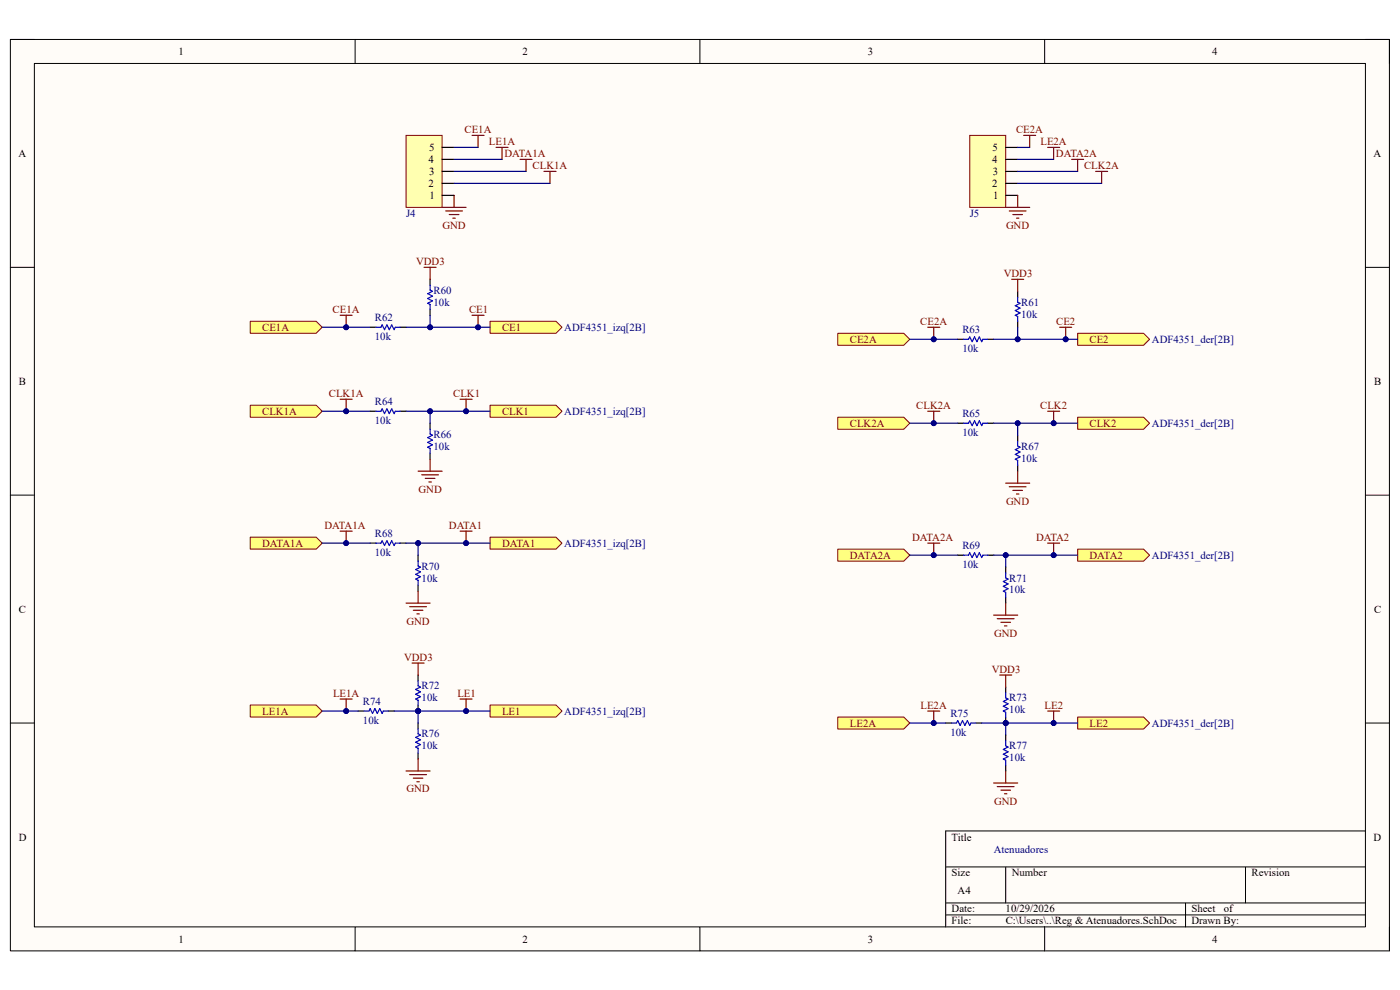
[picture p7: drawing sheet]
<svg xmlns="http://www.w3.org/2000/svg" width="297mm" height="210mm" viewBox="0 0 297 210" stroke-linecap="round" stroke-linejoin="round" font-family="sans-serif">
<path d="M2.2 8.4h292.6v193.3h-292.6z" fill-rule="evenodd" fill="#fffcf8"/>
<path d="M2.2 8.4h292.6v193.3h-292.6z" fill="none" stroke="#000" stroke-width=".21"/>
<path d="M7.3 13.5h282.4v183.1h-282.4z" fill-rule="evenodd" fill="#fffcf8"/>
<g fill="none" stroke="#000" stroke-width=".21">
<path d="M2.2 8.4h5.1M7.3 13.5h282.4v183.1h-282.4zM75.3 8.4v5.1M148.5 8.4v5.1M221.6 8.4v5.1M289.7 8.4h5.1v5.1M2.2 56.7h5.1M289.7 56.7h5.1M2.2 105h5.1M289.7 105.1h5.1M2.2 153.4h5.1M289.7 153.4h5.1"/>
<path d="M289.7 176.3h-89.1v20.3M75.3 196.6v5.1M148.5 196.6v5.1M200.6 183.9h89.1M200.6 191.5h89.1M200.6 194.1h89.1M213.4 183.9v7.6M221.6 196.6v5.1M251.5 191.5v5.1M264.2 183.9v7.6M294.8 196.6v5.1"/>
</g>
<path d="M91.2 59.3v1.2M78.5 69.4h1.3M84.9 69.4h1.3M91.2 65.6v1.3" fill="none" stroke="#000" stroke-width=".25"/>
<path d="M79.8 69.4h1l.3-.5 .5 1 .5-1 .5 1 .5-1 .5 1 .3-.5h1M91.2 60.5v1l.6 .3-1.1 .5 1.1 .5-1.1 .5 1.1 .5-1.1 .5 .5 .3v1" fill="none" stroke="#00f" stroke-width=".25"/>
<path d="M53.1 68.2h14l1.2 1.2-1.2 1.3h-14z" fill-rule="evenodd" fill="#ffff80"/>
<path d="M53.1 68.2h14l1.2 1.2-1.2 1.3h-14z" fill="none" stroke="#800000" stroke-width=".21"/>
<path d="M104 68.2h14l1.2 1.2-1.2 1.3h-14z" fill-rule="evenodd" fill="#ffff80"/>
<path d="M104 68.2h14l1.2 1.2-1.2 1.3h-14z" fill="none" stroke="#800000" stroke-width=".21"/>
<path d="M90 56.7h2.5M91.2 56.7v2.6M72.2 66.9h2.5M73.4 66.9v2.5" fill="none" stroke="#800000" stroke-width=".25"/>
<circle cx="73.4" cy="69.4" r=".51" fill="#000080"/>
<circle cx="73.4" cy="69.4" r=".51" fill="none" stroke="#000080" stroke-width=".21"/>
<path d="M100.1 66.9h2.6M101.4 66.9v2.5" fill="none" stroke="#800000" stroke-width=".25"/>
<circle cx="101.4" cy="69.4" r=".51" fill="#000080"/>
<circle cx="101.4" cy="69.4" r=".51" fill="none" stroke="#000080" stroke-width=".21"/>
<path d="M53.1 86h14l1.2 1.2-1.2 1.3h-14z" fill-rule="evenodd" fill="#ffff80"/>
<path d="M53.1 86h14l1.2 1.2-1.2 1.3h-14z" fill="none" stroke="#800000" stroke-width=".21"/>
<path d="M104 86h14l1.2 1.2-1.2 1.3h-14z" fill-rule="evenodd" fill="#ffff80"/>
<path d="M104 86h14l1.2 1.2-1.2 1.3h-14z" fill="none" stroke="#800000" stroke-width=".21"/>
<path d="M53.1 114h14l1.2 1.2-1.2 1.3h-14z" fill-rule="evenodd" fill="#ffff80"/>
<path d="M53.1 114h14l1.2 1.2-1.2 1.3h-14z" fill="none" stroke="#800000" stroke-width=".21"/>
<path d="M104 114h14l1.2 1.2-1.2 1.3h-14z" fill-rule="evenodd" fill="#ffff80"/>
<path d="M104 114h14l1.2 1.2-1.2 1.3h-14z" fill="none" stroke="#800000" stroke-width=".21"/>
<path d="M53.1 149.6h14l1.2 1.2-1.2 1.3h-14z" fill-rule="evenodd" fill="#ffff80"/>
<path d="M53.1 149.6h14l1.2 1.2-1.2 1.3h-14z" fill="none" stroke="#800000" stroke-width=".21"/>
<path d="M104 149.6h14l1.2 1.2-1.2 1.3h-14z" fill-rule="evenodd" fill="#ffff80"/>
<path d="M104 149.6h14l1.2 1.2-1.2 1.3h-14z" fill="none" stroke="#800000" stroke-width=".21"/>
<path d="M78.5 87.2h1.3M84.9 87.2h1.3M91.2 89.8v1.3M91.2 96.1v1.3M78.5 115.2h1.3M84.9 115.2h1.3M88.7 117.8v1.2M88.7 124.1v1.3" fill="none" stroke="#000" stroke-width=".25"/>
<path d="M79.8 87.2h1l.3-.5 .5 1 .5-1 .5 1 .5-1 .5 1 .3-.5h1M91.2 91.1v1l.6 .2-1.1 .5 1.1 .5-1.1 .6 1.1 .5-1.1 .5 .5 .2v1M79.8 115.2h1l.3-.5 .5 1 .5-1 .5 1 .5-1 .5 1 .3-.5h1M88.7 119v1.1l.5 .2-1 .5 1 .5-1 .5 1 .5-1 .6 .5 .2v1" fill="none" stroke="#00f" stroke-width=".25"/>
<circle cx="88.7" cy="150.8" r=".51" fill="#000080"/>
<circle cx="88.7" cy="150.8" r=".51" fill="none" stroke="#000080" stroke-width=".21"/>
<path d="M88.7 149.6v1.2" fill="none" stroke="#000" stroke-width=".25"/>
<circle cx="88.7" cy="150.8" r=".51" fill="#000080"/>
<circle cx="88.7" cy="150.8" r=".51" fill="none" stroke="#000080" stroke-width=".21"/>
<path d="M76 150.8h1.3M82.3 150.8h1.3M88.7 143.2v1.3M88.7 153.4v1.3M88.7 159.7v1.3" fill="none" stroke="#000" stroke-width=".25"/>
<path d="M77.3 150.8h1l.2-.5 .5 1 .5-1 .6 1 .5-1 .5 1 .2-.5h1M88.7 144.5v1l.5 .2-1 .6 1 .5-1 .5 1 .5-1 .5 .5 .2v1.1M88.7 154.7v1l.5 .2-1 .5 1 .5-1 .6 1 .5-1 .5 .5 .2v1" fill="none" stroke="#00f" stroke-width=".25"/>
<g fill="none" stroke="#800000" stroke-width=".25">
<path d="M88.7 100h5.1M91.2 97.4v2.6M89.5 100.7h3.5M90.2 101.5h2.1M91 102.2h.5M86.2 127.9h5M86.9 128.7h3.6M87.7 129.5h2M88.4 130.2h.6M88.7 125.4v2.5M72.2 148.3h2.5M73.4 148.3v2.5"/>
<path d="M87.4 140.7h2.6M88.7 140.7v2.5M86.2 163.6h5M86.9 164.3h3.6M87.7 165.1h2M88.4 165.8h.6M88.7 161v2.6"/>
</g>
<circle cx="73.4" cy="150.8" r=".51" fill="#000080"/>
<circle cx="73.4" cy="150.8" r=".51" fill="none" stroke="#000080" stroke-width=".21"/>
<path d="M97.6 148.3h2.5M98.9 148.3v2.5" fill="none" stroke="#800000" stroke-width=".25"/>
<circle cx="98.9" cy="150.8" r=".51" fill="#000080"/>
<circle cx="98.9" cy="150.8" r=".51" fill="none" stroke="#000080" stroke-width=".21"/>
<path d="M72.2 112.7h2.5M73.4 112.7v2.5" fill="none" stroke="#800000" stroke-width=".25"/>
<circle cx="73.4" cy="115.2" r=".51" fill="#000080"/>
<circle cx="73.4" cy="115.2" r=".51" fill="none" stroke="#000080" stroke-width=".21"/>
<path d="M97.6 112.7h2.5M98.9 112.7v2.5" fill="none" stroke="#800000" stroke-width=".25"/>
<circle cx="98.9" cy="115.2" r=".51" fill="#000080"/>
<circle cx="98.9" cy="115.2" r=".51" fill="none" stroke="#000080" stroke-width=".21"/>
<path d="M72.2 84.7h2.5M73.4 84.7v2.5" fill="none" stroke="#800000" stroke-width=".25"/>
<circle cx="73.4" cy="87.2" r=".51" fill="#000080"/>
<circle cx="73.4" cy="87.2" r=".51" fill="none" stroke="#000080" stroke-width=".21"/>
<path d="M97.6 84.7h2.5M98.9 84.7v2.5" fill="none" stroke="#800000" stroke-width=".25"/>
<circle cx="98.9" cy="87.2" r=".51" fill="#000080"/>
<circle cx="98.9" cy="87.2" r=".51" fill="none" stroke="#000080" stroke-width=".21"/>
<path d="M203.2 72h1.2M209.5 72h1.3M215.9 61.8v1.3M215.9 68.2v1.2" fill="none" stroke="#000" stroke-width=".25"/>
<path d="M204.4 72h1.1l.2-.5 .5 1 .5-1 .6 1 .5-1 .5 1 .2-.5h1M215.9 63.1v1l.5 .2-1 .6 1 .5-1 .5 1 .5-1 .5 .5 .2v1.1" fill="none" stroke="#00f" stroke-width=".25"/>
<path d="M177.7 70.7h14l1.3 1.3-1.3 1.2h-14z" fill-rule="evenodd" fill="#ffff80"/>
<path d="M177.7 70.7h14l1.3 1.3-1.3 1.2h-14z" fill="none" stroke="#800000" stroke-width=".21"/>
<path d="M228.6 70.7h14l1.3 1.3-1.3 1.2h-14z" fill-rule="evenodd" fill="#ffff80"/>
<path d="M228.6 70.7h14l1.3 1.3-1.3 1.2h-14z" fill="none" stroke="#800000" stroke-width=".21"/>
<path d="M214.6 59.3h2.6M215.9 59.3v2.5M196.8 69.4h2.6M198.1 69.4v2.6" fill="none" stroke="#800000" stroke-width=".25"/>
<circle cx="198.1" cy="72" r=".51" fill="#000080"/>
<circle cx="198.1" cy="72" r=".51" fill="none" stroke="#000080" stroke-width=".21"/>
<path d="M224.8 69.4h2.6M226.1 69.4v2.6" fill="none" stroke="#800000" stroke-width=".25"/>
<circle cx="226.1" cy="72" r=".51" fill="#000080"/>
<circle cx="226.1" cy="72" r=".51" fill="none" stroke="#000080" stroke-width=".21"/>
<path d="M177.7 88.5h14l1.3 1.3-1.3 1.3h-14z" fill-rule="evenodd" fill="#ffff80"/>
<path d="M177.7 88.5h14l1.3 1.3-1.3 1.3h-14z" fill="none" stroke="#800000" stroke-width=".21"/>
<path d="M228.6 88.5h14l1.3 1.3-1.3 1.3h-14z" fill-rule="evenodd" fill="#ffff80"/>
<path d="M228.6 88.5h14l1.3 1.3-1.3 1.3h-14z" fill="none" stroke="#800000" stroke-width=".21"/>
<path d="M177.7 116.5h14l1.3 1.3-1.3 1.2h-14z" fill-rule="evenodd" fill="#ffff80"/>
<path d="M177.7 116.5h14l1.3 1.3-1.3 1.2h-14z" fill="none" stroke="#800000" stroke-width=".21"/>
<path d="M228.6 116.5h14l1.3 1.3-1.3 1.2h-14z" fill-rule="evenodd" fill="#ffff80"/>
<path d="M228.6 116.5h14l1.3 1.3-1.3 1.2h-14z" fill="none" stroke="#800000" stroke-width=".21"/>
<path d="M177.7 152.1h14l1.3 1.3-1.3 1.3h-14z" fill-rule="evenodd" fill="#ffff80"/>
<path d="M177.7 152.1h14l1.3 1.3-1.3 1.3h-14z" fill="none" stroke="#800000" stroke-width=".21"/>
<path d="M228.6 152.1h14l1.3 1.3-1.3 1.3h-14z" fill-rule="evenodd" fill="#ffff80"/>
<path d="M228.6 152.1h14l1.3 1.3-1.3 1.3h-14z" fill="none" stroke="#800000" stroke-width=".21"/>
<path d="M203.2 89.8h1.2M209.5 89.8h1.3M215.9 92.3v1.3M215.9 98.7v1.3M203.2 117.8h1.2M209.5 117.8h1.3M213.4 120.3v1.3M213.4 126.7v1.2" fill="none" stroke="#000" stroke-width=".25"/>
<path d="M204.4 89.8h1.1l.2-.5 .5 1 .5-1 .6 1 .5-1 .5 1 .2-.5h1M215.9 93.6v1l.5 .3-1 .5 1 .5-1 .5 1 .5-1 .5 .5 .3v1M204.4 117.8h1.1l.2-.5 .5 1 .5-1 .6 1 .5-1 .5 1 .2-.5h1M213.4 121.6v1l.5 .3-1 .5 1 .5-1 .5 1 .5-1 .5 .5 .3v1" fill="none" stroke="#00f" stroke-width=".25"/>
<circle cx="213.4" cy="153.4" r=".51" fill="#000080"/>
<circle cx="213.4" cy="153.4" r=".51" fill="none" stroke="#000080" stroke-width=".21"/>
<path d="M213.4 152.1v1.3" fill="none" stroke="#000" stroke-width=".25"/>
<circle cx="213.4" cy="153.4" r=".51" fill="#000080"/>
<circle cx="213.4" cy="153.4" r=".51" fill="none" stroke="#000080" stroke-width=".21"/>
<path d="M200.6 153.4h1.3M207 153.4h1.3M213.4 145.8v1.2M213.4 155.9v1.3M213.4 162.3v1.3" fill="none" stroke="#000" stroke-width=".25"/>
<path d="M201.9 153.4h1l.3-.5 .5 1 .5-1 .5 1 .5-1 .5 1 .3-.5h1M213.4 147v1l.5 .3-1 .5 1 .5-1 .5 1 .5-1 .5 .5 .3v1M213.4 157.2v1l.5 .3-1 .5 1 .5-1 .5 1 .5-1 .5 .5 .3v1" fill="none" stroke="#00f" stroke-width=".25"/>
<g fill="none" stroke="#800000" stroke-width=".25">
<path d="M215.9 100v2.5M213.4 102.5h5.1M214.1 103.3h3.6M214.9 104h2M215.6 104.8h.6M210.8 130.5h5.1M211.6 131.3h3.5M212.3 132h2.1M213.1 132.8h.5M213.4 127.9v2.6M196.8 150.8h2.6M198.1 150.8v2.6"/>
<path d="M212.1 143.2h2.5M213.4 143.2v2.6M210.8 166.1h5.1M211.6 166.9h3.5M212.3 167.6h2.1M213.1 168.4h.5M213.4 163.6v2.5"/>
</g>
<circle cx="198.1" cy="153.4" r=".51" fill="#000080"/>
<circle cx="198.1" cy="153.4" r=".51" fill="none" stroke="#000080" stroke-width=".21"/>
<path d="M222.3 150.8h2.5M223.5 150.8v2.6" fill="none" stroke="#800000" stroke-width=".25"/>
<circle cx="223.5" cy="153.4" r=".51" fill="#000080"/>
<circle cx="223.5" cy="153.4" r=".51" fill="none" stroke="#000080" stroke-width=".21"/>
<path d="M196.8 115.2h2.6M198.1 115.2v2.6" fill="none" stroke="#800000" stroke-width=".25"/>
<circle cx="198.1" cy="117.8" r=".51" fill="#000080"/>
<circle cx="198.1" cy="117.8" r=".51" fill="none" stroke="#000080" stroke-width=".21"/>
<path d="M222.3 115.2h2.5M223.5 115.2v2.6" fill="none" stroke="#800000" stroke-width=".25"/>
<circle cx="223.5" cy="117.8" r=".51" fill="#000080"/>
<circle cx="223.5" cy="117.8" r=".51" fill="none" stroke="#000080" stroke-width=".21"/>
<path d="M196.8 87.2h2.6M198.1 87.2v2.6" fill="none" stroke="#800000" stroke-width=".25"/>
<circle cx="198.1" cy="89.8" r=".51" fill="#000080"/>
<circle cx="198.1" cy="89.8" r=".51" fill="none" stroke="#000080" stroke-width=".21"/>
<path d="M222.3 87.2h2.5M223.5 87.2v2.6" fill="none" stroke="#800000" stroke-width=".25"/>
<circle cx="223.5" cy="89.8" r=".51" fill="#000080"/>
<circle cx="223.5" cy="89.8" r=".51" fill="none" stroke="#000080" stroke-width=".21"/>
<g fill="none" stroke="#800000" stroke-width=".25">
<path d="M100.1 28.7h2.6M101.4 28.7v2.6M105.2 31.3h2.6M106.5 31.3v2.5M110.3 33.8h2.6M111.6 33.8v2.6M115.4 36.4h2.6M116.7 36.4v2.5M93.8 44h5.1M94.6 44.8h3.5M95.3 45.5h2.1M96.1 46.3h.5"/>
<path d="M96.3 41.4v2.6"/>
</g>
<path d="M205.7 28.7h7.7v15.3h-7.7z" fill-rule="evenodd" fill="#ffffb0"/>
<path d="M205.7 28.7h7.7v15.3h-7.7z" fill="none" stroke="#800000" stroke-width=".21"/>
<path d="M213.4 38.9h2.5M213.4 36.4h2.5M213.4 33.8h2.5M213.4 31.3h2.5M213.4 41.4h2.5" fill="none" stroke="#000" stroke-width=".25"/>
<g fill="none" stroke="#800000" stroke-width=".25">
<path d="M217.2 28.7h2.5M218.5 28.7v2.6M222.3 31.3h2.5M223.5 31.3v2.5M227.4 33.8h2.5M228.6 33.8v2.6M232.4 36.4h2.6M233.7 36.4v2.5M213.4 44h5.1M214.1 44.8h3.6M214.9 45.5h2M215.6 46.3h.6"/>
<path d="M215.9 41.4v2.6"/>
</g>
<path d="M86.2 28.7h7.6v15.3h-7.6z" fill-rule="evenodd" fill="#ffffb0"/>
<path d="M86.2 28.7h7.6v15.3h-7.6z" fill="none" stroke="#800000" stroke-width=".21"/>
<path d="M93.8 38.9h2.5M93.8 36.4h2.5M93.8 33.8h2.5M93.8 31.3h2.5M93.8 41.4h2.5" fill="none" stroke="#000" stroke-width=".25"/>
<path d="M68.3 69.4h10.2" fill="none" stroke="#000080" stroke-width=".25"/>
<circle cx="73.4" cy="69.4" r=".51" fill="#000080"/>
<circle cx="73.4" cy="69.4" r=".51" fill="none" stroke="#000080" stroke-width=".21"/>
<path d="M91.2 66.9v2.5h-5" fill="none" stroke="#000080" stroke-width=".25"/>
<circle cx="91.2" cy="69.4" r=".51" fill="#000080"/>
<circle cx="91.2" cy="69.4" r=".51" fill="none" stroke="#000080" stroke-width=".21"/>
<path d="M91.2 69.4h12.8" fill="none" stroke="#000080" stroke-width=".25"/>
<circle cx="91.2" cy="69.4" r=".51" fill="#000080"/>
<circle cx="91.2" cy="69.4" r=".51" fill="none" stroke="#000080" stroke-width=".21"/>
<circle cx="101.4" cy="69.4" r=".51" fill="#000080"/>
<circle cx="101.4" cy="69.4" r=".51" fill="none" stroke="#000080" stroke-width=".21"/>
<path d="M68.3 87.2h10.2" fill="none" stroke="#000080" stroke-width=".25"/>
<circle cx="73.4" cy="87.2" r=".51" fill="#000080"/>
<circle cx="73.4" cy="87.2" r=".51" fill="none" stroke="#000080" stroke-width=".21"/>
<path d="M86.2 87.2h17.8" fill="none" stroke="#000080" stroke-width=".25"/>
<circle cx="91.2" cy="87.2" r=".51" fill="#000080"/>
<circle cx="91.2" cy="87.2" r=".51" fill="none" stroke="#000080" stroke-width=".21"/>
<circle cx="98.9" cy="87.2" r=".51" fill="#000080"/>
<circle cx="98.9" cy="87.2" r=".51" fill="none" stroke="#000080" stroke-width=".21"/>
<path d="M91.2 87.2v2.6" fill="none" stroke="#000080" stroke-width=".25"/>
<circle cx="91.2" cy="87.2" r=".51" fill="#000080"/>
<circle cx="91.2" cy="87.2" r=".51" fill="none" stroke="#000080" stroke-width=".21"/>
<path d="M68.3 115.2h10.2" fill="none" stroke="#000080" stroke-width=".25"/>
<circle cx="73.4" cy="115.2" r=".51" fill="#000080"/>
<circle cx="73.4" cy="115.2" r=".51" fill="none" stroke="#000080" stroke-width=".21"/>
<path d="M86.2 115.2h17.8" fill="none" stroke="#000080" stroke-width=".25"/>
<circle cx="88.7" cy="115.2" r=".51" fill="#000080"/>
<circle cx="88.7" cy="115.2" r=".51" fill="none" stroke="#000080" stroke-width=".21"/>
<circle cx="98.9" cy="115.2" r=".51" fill="#000080"/>
<circle cx="98.9" cy="115.2" r=".51" fill="none" stroke="#000080" stroke-width=".21"/>
<path d="M88.7 115.2v2.6" fill="none" stroke="#000080" stroke-width=".25"/>
<circle cx="88.7" cy="115.2" r=".51" fill="#000080"/>
<circle cx="88.7" cy="115.2" r=".51" fill="none" stroke="#000080" stroke-width=".21"/>
<path d="M68.3 150.8h7.7" fill="none" stroke="#000080" stroke-width=".25"/>
<circle cx="73.4" cy="150.8" r=".51" fill="#000080"/>
<circle cx="73.4" cy="150.8" r=".51" fill="none" stroke="#000080" stroke-width=".21"/>
<path d="M83.6 150.8h20.4" fill="none" stroke="#000080" stroke-width=".25"/>
<circle cx="88.7" cy="150.8" r=".51" fill="#000080"/>
<circle cx="88.7" cy="150.8" r=".51" fill="none" stroke="#000080" stroke-width=".21"/>
<circle cx="98.9" cy="150.8" r=".51" fill="#000080"/>
<circle cx="98.9" cy="150.8" r=".51" fill="none" stroke="#000080" stroke-width=".21"/>
<path d="M88.7 150.8v2.6" fill="none" stroke="#000080" stroke-width=".25"/>
<circle cx="88.7" cy="150.8" r=".51" fill="#000080"/>
<circle cx="88.7" cy="150.8" r=".51" fill="none" stroke="#000080" stroke-width=".21"/>
<path d="M193 72h10.2" fill="none" stroke="#000080" stroke-width=".25"/>
<circle cx="198.1" cy="72" r=".51" fill="#000080"/>
<circle cx="198.1" cy="72" r=".51" fill="none" stroke="#000080" stroke-width=".21"/>
<path d="M215.9 69.4v2.6h-5.1" fill="none" stroke="#000080" stroke-width=".25"/>
<circle cx="215.9" cy="72" r=".51" fill="#000080"/>
<circle cx="215.9" cy="72" r=".51" fill="none" stroke="#000080" stroke-width=".21"/>
<path d="M215.9 72h12.7" fill="none" stroke="#000080" stroke-width=".25"/>
<circle cx="215.9" cy="72" r=".51" fill="#000080"/>
<circle cx="215.9" cy="72" r=".51" fill="none" stroke="#000080" stroke-width=".21"/>
<circle cx="226.1" cy="72" r=".51" fill="#000080"/>
<circle cx="226.1" cy="72" r=".51" fill="none" stroke="#000080" stroke-width=".21"/>
<path d="M193 89.8h10.2" fill="none" stroke="#000080" stroke-width=".25"/>
<circle cx="198.1" cy="89.8" r=".51" fill="#000080"/>
<circle cx="198.1" cy="89.8" r=".51" fill="none" stroke="#000080" stroke-width=".21"/>
<path d="M210.8 89.8h17.8" fill="none" stroke="#000080" stroke-width=".25"/>
<circle cx="215.9" cy="89.8" r=".51" fill="#000080"/>
<circle cx="215.9" cy="89.8" r=".51" fill="none" stroke="#000080" stroke-width=".21"/>
<circle cx="223.5" cy="89.8" r=".51" fill="#000080"/>
<circle cx="223.5" cy="89.8" r=".51" fill="none" stroke="#000080" stroke-width=".21"/>
<path d="M215.9 89.8v2.5" fill="none" stroke="#000080" stroke-width=".25"/>
<circle cx="215.9" cy="89.8" r=".51" fill="#000080"/>
<circle cx="215.9" cy="89.8" r=".51" fill="none" stroke="#000080" stroke-width=".21"/>
<path d="M193 117.8h10.2" fill="none" stroke="#000080" stroke-width=".25"/>
<circle cx="198.1" cy="117.8" r=".51" fill="#000080"/>
<circle cx="198.1" cy="117.8" r=".51" fill="none" stroke="#000080" stroke-width=".21"/>
<path d="M210.8 117.8h17.8" fill="none" stroke="#000080" stroke-width=".25"/>
<circle cx="213.4" cy="117.8" r=".51" fill="#000080"/>
<circle cx="213.4" cy="117.8" r=".51" fill="none" stroke="#000080" stroke-width=".21"/>
<circle cx="223.5" cy="117.8" r=".51" fill="#000080"/>
<circle cx="223.5" cy="117.8" r=".51" fill="none" stroke="#000080" stroke-width=".21"/>
<path d="M213.4 117.8v2.5" fill="none" stroke="#000080" stroke-width=".25"/>
<circle cx="213.4" cy="117.8" r=".51" fill="#000080"/>
<circle cx="213.4" cy="117.8" r=".51" fill="none" stroke="#000080" stroke-width=".21"/>
<path d="M193 153.4h7.6" fill="none" stroke="#000080" stroke-width=".25"/>
<circle cx="198.1" cy="153.4" r=".51" fill="#000080"/>
<circle cx="198.1" cy="153.4" r=".51" fill="none" stroke="#000080" stroke-width=".21"/>
<path d="M208.3 153.4h20.3" fill="none" stroke="#000080" stroke-width=".25"/>
<circle cx="213.4" cy="153.4" r=".51" fill="#000080"/>
<circle cx="213.4" cy="153.4" r=".51" fill="none" stroke="#000080" stroke-width=".21"/>
<circle cx="223.5" cy="153.4" r=".51" fill="#000080"/>
<circle cx="223.5" cy="153.4" r=".51" fill="none" stroke="#000080" stroke-width=".21"/>
<path d="M213.4 153.4v2.5" fill="none" stroke="#000080" stroke-width=".25"/>
<circle cx="213.4" cy="153.4" r=".51" fill="#000080"/>
<circle cx="213.4" cy="153.4" r=".51" fill="none" stroke="#000080" stroke-width=".21"/>
<path d="M96.3 31.3h5.1M96.3 33.8h10.2M96.3 36.4h15.3M96.3 38.9h20.4M215.9 31.3h2.6M215.9 33.8h7.6M215.9 36.4h12.7M215.9 38.9h17.8" fill="none" stroke="#000080" stroke-width=".25"/>
<g font-size="2.3">
<text x="37.9" y="11.7">1</text>
<text x="110.9" y="11.7">2</text>
<text x="184.1" y="11.7">3</text>
<text x="257.1" y="11.7">4</text>
<text x="3.9" y="33.3">A</text>
<text x="90.9" y="34.6">4</text>
<text x="91" y="32">5</text>
<text x="210.5" y="34.6">4</text>
<text x="210.6" y="32">5</text>
<text x="291.4" y="33.3">A</text>
<text x="90.9" y="39.7">2</text>
<text x="91.1" y="37.1">3</text>
<text x="210.5" y="39.7">2</text>
<text x="210.6" y="37.1">3</text>
<text x="91.1" y="42.2">1</text>
<text x="210.7" y="42.2">1</text>
<text x="4" y="81.6">B</text>
<text x="291.5" y="81.6">B</text>
<text x="4" y="130">C</text>
<text x="291.5" y="130">C</text>
<text x="4" y="178.3">D</text>
<text x="201.9" y="178.3">Title</text>
<text x="291.4" y="178.3">D</text>
<text x="201.9" y="185.9">Size</text>
<text x="214.6" y="185.9">Number</text>
<text x="265.5" y="185.9">Revision</text>
<text x="203.2" y="189.7">A4</text>
<text x="201.9" y="193.5">Date:</text>
<text x="201.9" y="196.1">File:</text>
<text x="213.3" y="193.5">10/29/2026</text>
<text x="213.4" y="196.1">C:\Users\..\Reg &amp; Atenuadores.SchDoc</text>
<text x="252.8" y="193.5">Sheet</text>
<text x="252.8" y="196.1">Drawn By:</text>
<text x="259.6" y="193.5">of</text>
<text x="37.9" y="199.9">1</text>
<text x="110.9" y="199.9">2</text>
<text x="184.1" y="199.9">3</text>
<text x="257.1" y="199.9">4</text>
</g>
<g font-size="2.3" fill="#800000">
<text x="98.6" y="28.2">CE1A</text>
<text x="215.6" y="28.2">CE2A</text>
<text x="103.7" y="30.7">LE1A</text>
<text x="107" y="33.3">DATA1A</text>
<text x="113" y="35.9">CLK1A</text>
<text x="220.7" y="30.7">LE2A</text>
<text x="224" y="33.3">DATA2A</text>
<text x="230" y="35.9">CLK2A</text>
<text x="93.9" y="48.6">GND</text>
<text x="213.4" y="48.6">GND</text>
<text x="88.3" y="56.2">VDD3</text>
<text x="212.9" y="58.7">VDD3</text>
<text x="55.6" y="70.2">CE1A</text>
<text x="70.6" y="66.4">CE1A</text>
<text x="99.5" y="66.4">CE1</text>
<text x="106.5" y="70.2">CE1</text>
<text x="195.2" y="68.9">CE2A</text>
<text x="224.1" y="68.9">CE2</text>
<text x="180.3" y="72.7">CE2A</text>
<text x="231.1" y="72.7">CE2</text>
<text x="55.6" y="88">CLK1A</text>
<text x="69.8" y="84.2">CLK1A</text>
<text x="96.1" y="84.2">CLK1</text>
<text x="106.5" y="88">CLK1</text>
<text x="194.4" y="86.7">CLK2A</text>
<text x="220.7" y="86.7">CLK2</text>
<text x="180.3" y="90.6">CLK2A</text>
<text x="231.1" y="90.6">CLK2</text>
<text x="88.8" y="104.5">GND</text>
<text x="213.4" y="107.1">GND</text>
<text x="68.8" y="112.1">DATA1A</text>
<text x="95.2" y="112.1">DATA1</text>
<text x="55.6" y="116">DATA1A</text>
<text x="106.5" y="116">DATA1</text>
<text x="180.3" y="118.5">DATA2A</text>
<text x="193.5" y="114.7">DATA2A</text>
<text x="219.8" y="114.7">DATA2</text>
<text x="231.1" y="118.5">DATA2</text>
<text x="86.2" y="132.5">GND</text>
<text x="210.9" y="135">GND</text>
<text x="85.7" y="140.1">VDD3</text>
<text x="210.4" y="142.7">VDD3</text>
<text x="70.7" y="147.8">LE1A</text>
<text x="97" y="147.8">LE1</text>
<text x="55.6" y="151.6">LE1A</text>
<text x="106.5" y="151.6">LE1</text>
<text x="180.3" y="154.1">LE2A</text>
<text x="195.3" y="150.3">LE2A</text>
<text x="221.6" y="150.3">LE2</text>
<text x="231.1" y="154.1">LE2</text>
<text x="86.2" y="168.1">GND</text>
<text x="210.9" y="170.7">GND</text>
</g>
<g font-size="2.3" fill="#000080">
<text x="86.1" y="46">J4</text>
<text x="205.7" y="46">J5</text>
<text x="92" y="62.3">R60</text>
<text x="92" y="64.9">10k</text>
<text x="216.7" y="64.9">R61</text>
<text x="79.5" y="68.2">R62</text>
<text x="119.7" y="70.2">ADF4351_izq[2B]</text>
<text x="204.2" y="70.7">R63</text>
<text x="216.7" y="67.4">10k</text>
<text x="79.5" y="72.2">10k</text>
<text x="204.2" y="74.8">10k</text>
<text x="244.4" y="72.7">ADF4351_der[2B]</text>
<text x="79.5" y="85.9">R64</text>
<text x="119.7" y="88">ADF4351_izq[2B]</text>
<text x="204.2" y="88.5">R65</text>
<text x="79.5" y="90">10k</text>
<text x="92" y="92.8">R66</text>
<text x="92" y="95.4">10k</text>
<text x="204.2" y="92.6">10k</text>
<text x="216.7" y="95.4">R67</text>
<text x="244.4" y="90.6">ADF4351_der[2B]</text>
<text x="216.7" y="97.9">10k</text>
<text x="79.5" y="113.9">R68</text>
<text x="79.5" y="118">10k</text>
<text x="119.7" y="116">ADF4351_izq[2B]</text>
<text x="204.2" y="116.5">R69</text>
<text x="244.4" y="118.5">ADF4351_der[2B]</text>
<text x="89.5" y="120.8">R70</text>
<text x="89.5" y="123.4">10k</text>
<text x="204.2" y="120.6">10k</text>
<text x="214.1" y="123.4">R71</text>
<text x="214.1" y="125.9">10k</text>
<text x="77" y="149.6">R74</text>
<text x="89.5" y="146.3">R72</text>
<text x="89.5" y="148.8">10k</text>
<text x="214.1" y="148.8">R73</text>
<text x="77" y="153.6">10k</text>
<text x="119.7" y="151.6">ADF4351_izq[2B]</text>
<text x="201.6" y="152.1">R75</text>
<text x="214.1" y="151.3">10k</text>
<text x="244.4" y="154.1">ADF4351_der[2B]</text>
<text x="89.5" y="156.4">R76</text>
<text x="89.5" y="159">10k</text>
<text x="201.6" y="156.2">10k</text>
<text x="214.1" y="159">R77</text>
<text x="214.1" y="161.5">10k</text>
<text x="210.8" y="180.8">Atenuadores</text>
</g>
</svg>
